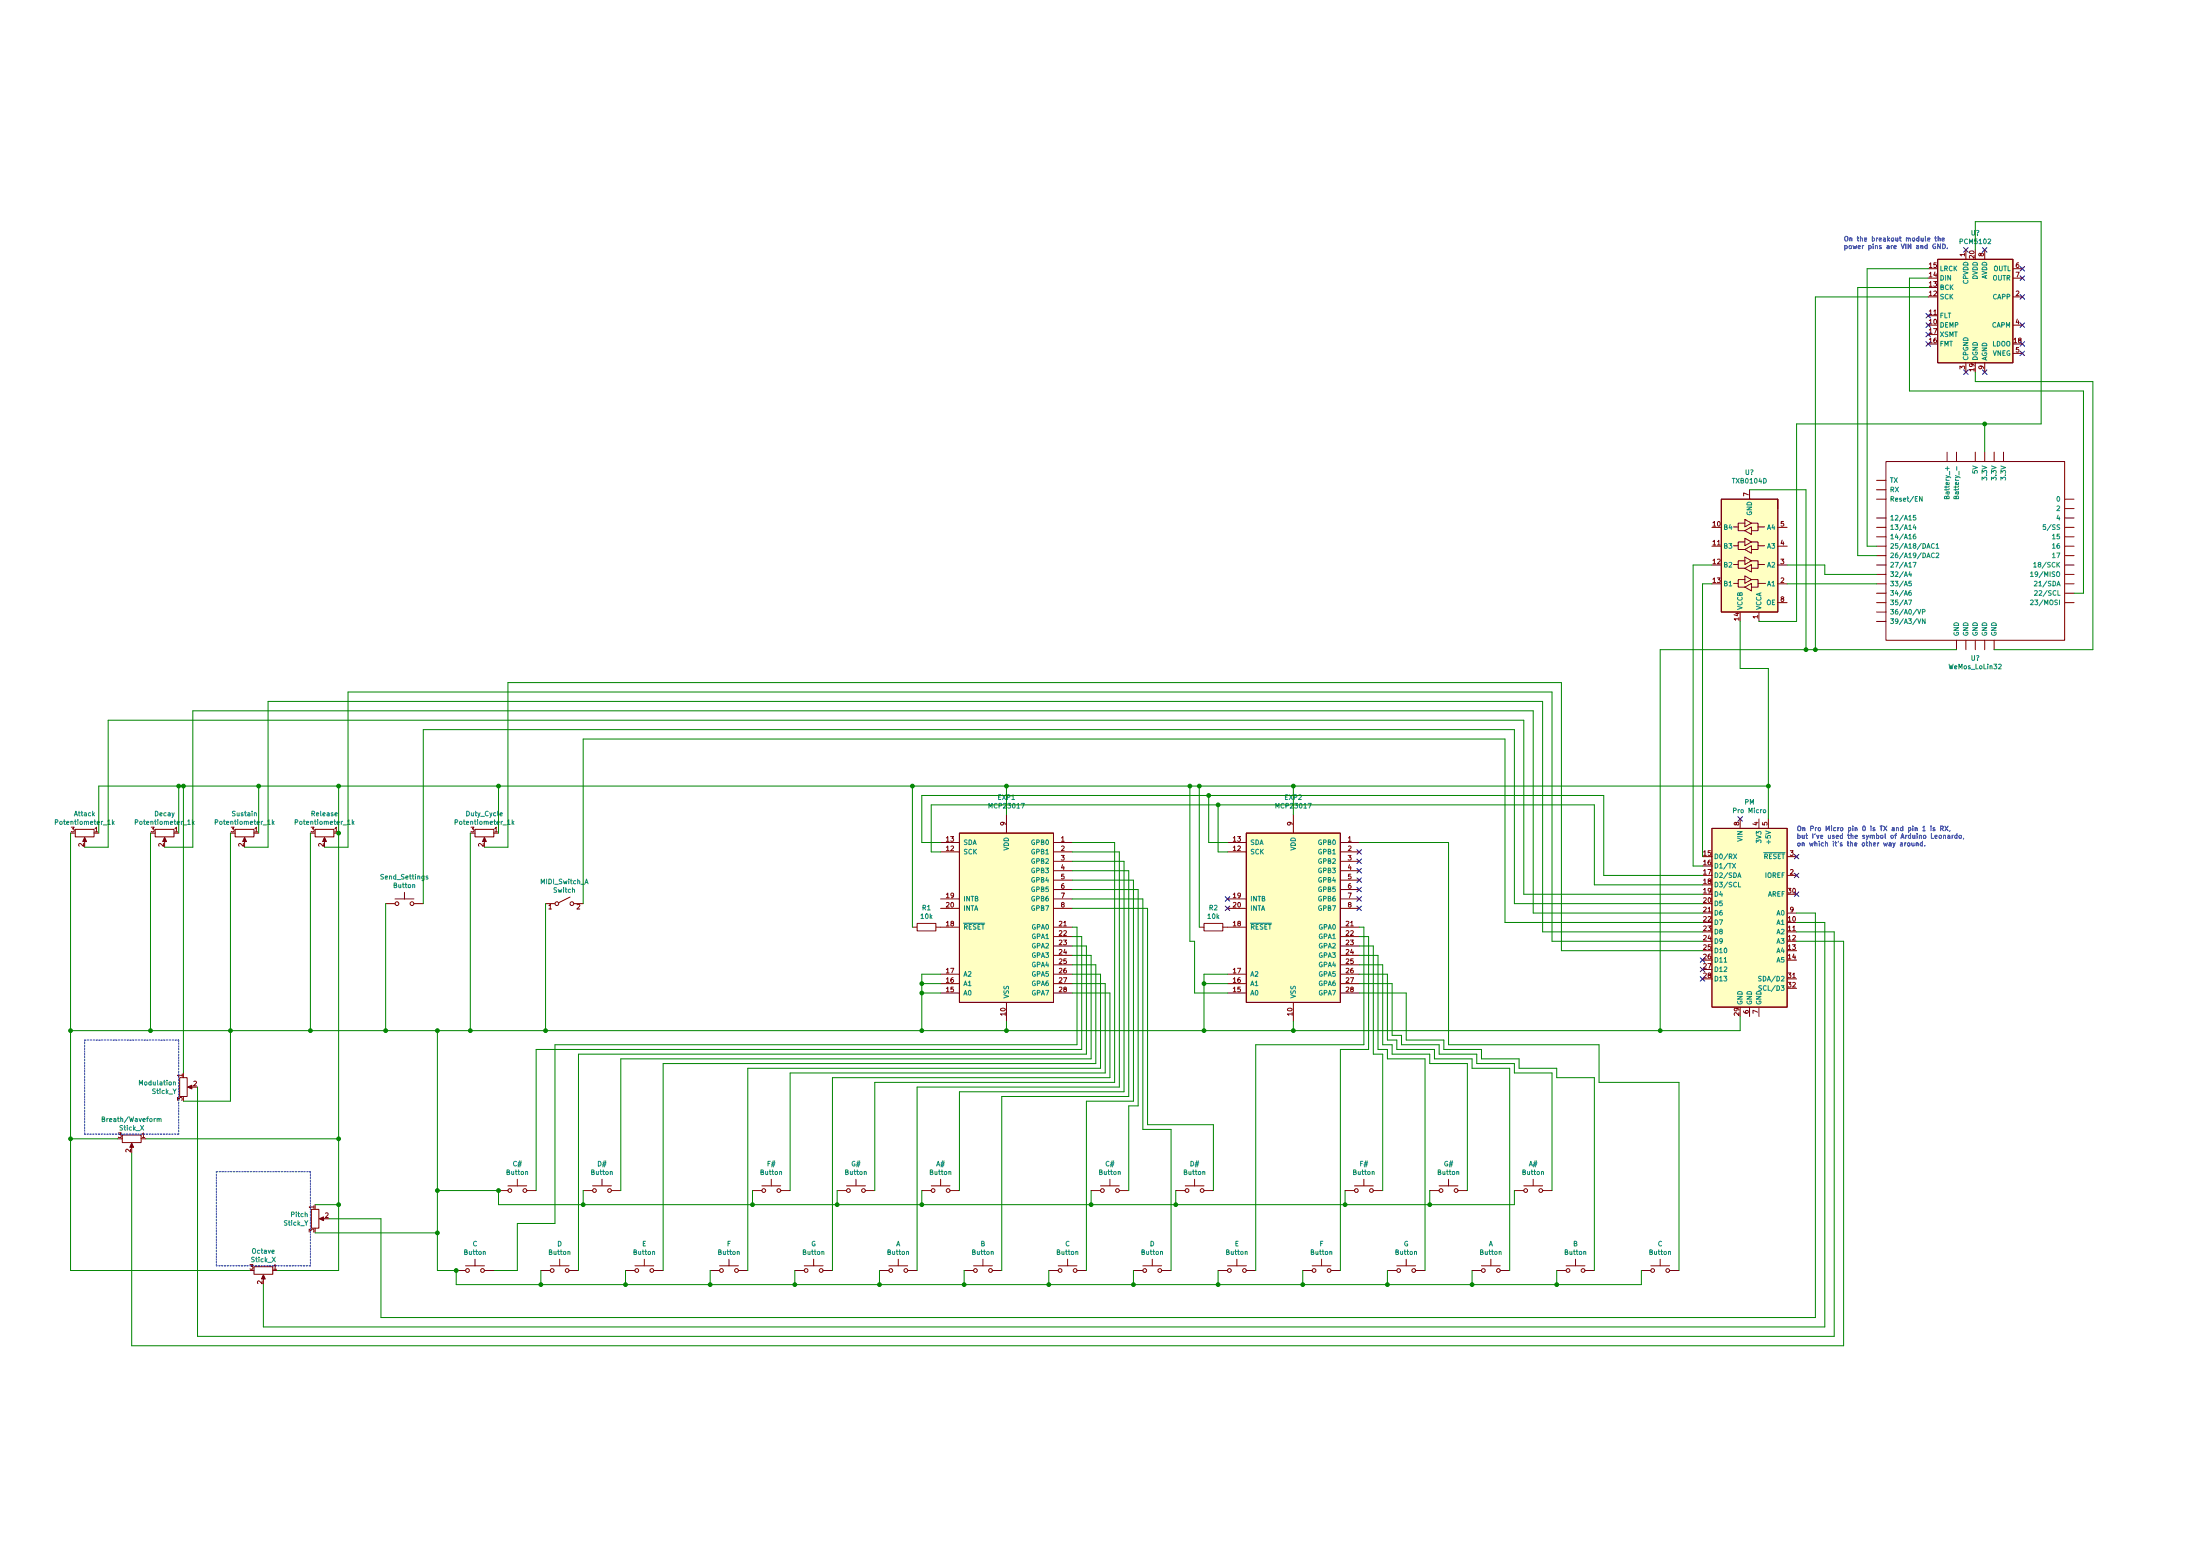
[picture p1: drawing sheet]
<svg xmlns="http://www.w3.org/2000/svg" width="594mm" height="420mm" viewBox="0 0 594 420" stroke-linecap="round" stroke-linejoin="round" font-family="sans-serif">
<g fill="none" stroke="#840000" stroke-width=".27">
<path d="M523.2 70h20.4v28h-20.4zM530.9 67.5v2.5M535.9 67.5v2.5M543.6 72.6h2.5M543.6 75.1h2.5M530.9 98v2.5M535.9 98v2.5M543.6 80.2h2.5M543.6 87.8h2.5M543.6 95.4h2.5M464.8 134.8h15.3v30.5h-15.3zM472.4 132.2v2.6"/>
<path d="M480.1 134.8v2.5zM506.7 134.8h2.6M506.7 139.9h2.6M506.7 132.2h2.6M506.7 129.7h2.6M509.3 124.6h48.2v48.3h-48.2zM525.8 122.1v2.5M528.3 122.1v2.5M533.4 122.1v2.5M535.9 122.1v2.5M538.5 122.1v2.5M541 122.1v2.5"/>
<path d="M557.5 134.8h2.6M557.5 139.9h2.6M557.5 137.3h2.6M468.1 142.3h1.3v1h1.8M468.1 147.4h1.3v1h1.8M468.1 152.4h1.3v1.1h1.8M468.1 157.5h1.3v1h1.8M471.2 141.3h-1.8v1M471.2 146.3h-1.8v1.1M471.2 151.4h-1.8v1M471.2 156.5h-1.8v1M471.2 140.3l1.7 1-1.7 1z"/>
<path d="M471.2 145.3l1.7 1-1.7 1.1zM471.2 150.4l1.7 1-1.7 1zM471.2 155.5l1.7 1-1.7 1zM471.2 143.3l1.7-1v2zM471.2 148.4l1.7-1v2zM471.2 153.5l1.7-1.1v2.1zM471.2 158.5l1.7-1v2.1zM472.9 141.3h1.8v1h1.8M472.9 146.3h1.8v1.1h1.8M472.9 151.4h1.8v1h1.8M472.9 156.5h1.8v1h2.1M474.7 142.3v1h-1.8"/>
<path d="M474.7 147.4v1h-1.8M474.7 152.4v1.1h-1.8M474.7 157.5v1h-1.8M480.1 142.4h2.5M480.1 147.5h2.5M480.1 152.6h2.5M480.1 157.6h2.5M506.7 142.4h2.6M506.7 144.9h2.6M506.7 147.5h2.6M506.7 150h2.6M506.7 152.6h2.6"/>
<path d="M506.7 155.1h2.6M506.7 157.6h2.6M557.5 142.4h2.6M557.5 144.9h2.6M557.5 147.5h2.6M557.5 150h2.6M557.5 152.6h2.6M557.5 155.1h2.6M557.5 157.6h2.6M475 165.3v2.5M480.1 162.7h2.5M506.7 160.2h2.6"/>
<path d="M506.7 162.7h2.6M506.7 165.3h2.6M506.7 167.8h2.6M528.3 172.9v2.5M530.9 172.9v2.5M533.4 172.9v2.5M535.9 172.9v2.5M538.5 172.9v2.5M557.5 160.2h2.6M557.5 162.7h2.6M271.8 219.9v5.1M349.2 219.9v5.1"/>
<path d="M20.3 223.9h5.1v2.1h-5.1zM22.9 226.5v1M41.9 223.9h5.1v2.1h-5.1zM44.4 226.5v1M63.5 223.9h5.1v2.1h-5.1zM66 226.5v1M85.1 223.9h5.1v2.1h-5.1zM87.6 226.5v1M128.3 223.9h5v2.1h-5zM130.8 226.5v1M254 227.5h5.1M254 230h5.1"/>
<path d="M259.1 225h25.4v45.7h-25.4zM284.5 227.5h5.1M284.5 230h5.1M284.5 232.6h5.1M284.5 235.1h5.1M284.5 237.7h5.1M331.5 227.5h5M331.5 230h5M336.5 225h25.4v45.7h-25.4zM361.9 227.5h5.1M361.9 230h5.1M361.9 232.6h5.1"/>
<path d="M361.9 235.1h5.1M361.9 237.7h5.1M462.3 223.7h20.3v48.2h-20.3zM469.9 221.1v2.6M475 221.1v2.6M477.5 221.1v2.6M482.6 236.4h2.5M482.6 231.3h2.5M104.1 244h2.6M106.7 242.7h5.1M109.2 241v1.7M111.8 244h2.5"/>
<path d="M147.3 244h2.6M153.9 242.2l-3 1.6M154.9 244h2.6M246.4 250.4h1.2M247.6 249.3h5.1v2.1h-5.1zM252.7 250.4h6.4M254 242.7h5.1M254 245.3h5.1M284.5 250.4h5.1M284.5 242.7h5.1M284.5 245.3h5.1M284.5 252.9h5.1"/>
<path d="M284.5 255.4h5.1M284.5 258h5.1M284.5 240.2h5.1M323.8 250.4h1.3M325.1 249.3h5.1v2.1h-5.1zM330.2 250.4h6.3M331.5 242.7h5M331.5 245.3h5M361.9 250.4h5.1M361.9 242.7h5.1M361.9 245.3h5.1M361.9 252.9h5.1"/>
<path d="M361.9 255.4h5.1M361.9 258h5.1M361.9 240.2h5.1M482.6 246.5h2.5M254 268.1h5.1M254 265.6h5.1M254 263.1h5.1M271.8 270.7v5.1M284.5 268.1h5.1M284.5 265.6h5.1M284.5 263.1h5.1M284.5 260.5h5.1"/>
<path d="M331.5 268.1h5M331.5 265.6h5M331.5 263.1h5M349.2 270.7v5.1M361.9 268.1h5.1M361.9 265.6h5.1M361.9 263.1h5.1M361.9 260.5h5.1M472.4 271.9v2.6M475 271.9v2.6M48.5 291h2v5.1h-2zM51.1 293.5h1"/>
<path d="M33 306.5h5.1v2h-5.1zM35.6 309v1M139.7 318.4v1.8M162.6 318.4v1.8M208.3 318.4v1.8M231.1 318.4v1.8M254 318.4v1.8M299.7 318.4v1.8M322.6 318.4v1.8M368.3 318.4v1.8M391.2 318.4v1.8M414 318.4v1.8"/>
<path d="M84.1 326.6h2v5h-2zM86.6 329.1h1M134.6 321.5h2.6M137.2 320.2h5M142.2 321.5h2.6M157.5 321.5h2.5M160 320.2h5.1M165.1 321.5h2.5M203.2 321.5h2.5M205.7 320.2h5.1M210.8 321.5h2.6M226.1 321.5h2.5"/>
<path d="M228.6 320.2h5.1M233.7 321.5h2.5M248.9 321.5h2.6M251.5 320.2h5M256.5 321.5h2.6M294.6 321.5h2.6M297.2 320.2h5.1M302.3 321.5h2.5M317.5 321.5h2.5M320 320.2h5.1M325.1 321.5h2.6M363.2 321.5h2.6"/>
<path d="M365.8 320.2h5M370.8 321.5h2.6M386.1 321.5h2.5M388.6 320.2h5.1M393.7 321.5h2.5M408.9 321.5h2.6M411.5 320.2h5.1M416.6 321.5h2.5M68.6 342.1h5.1v2h-5.1zM71.1 344.6v1M123.2 343.1h2.5M125.7 341.8h5.1"/>
<path d="M128.3 340v1.8M130.8 343.1h2.5M146 343.1h2.6M148.6 341.8h5.1M151.1 340v1.8M153.7 343.1h2.5M168.9 343.1h2.5M171.4 341.8h5.1M174 340v1.8M176.5 343.1h2.6M191.8 343.1h2.5M194.3 341.8h5.1"/>
<path d="M196.8 340v1.8M199.4 343.1h2.5M214.6 343.1h2.6M217.2 341.8h5M219.7 340v1.8M222.2 343.1h2.6M237.5 343.1h2.5M240 341.8h5.1M242.6 340v1.8M245.1 343.1h2.5M260.3 343.1h2.6M262.9 341.8h5.1"/>
<path d="M265.4 340v1.8M268 343.1h2.5M283.2 343.1h2.5M285.7 341.8h5.1M288.3 340v1.8M290.8 343.1h2.6M306.1 343.1h2.5M308.6 341.8h5.1M311.1 340v1.8M313.7 343.1h2.5M328.9 343.1h2.6M331.5 341.8h5"/>
<path d="M334 340v1.8M336.5 343.1h2.6M351.8 343.1h2.5M354.3 341.8h5.1M356.9 340v1.8M359.4 343.1h2.5M374.6 343.1h2.6M377.2 341.8h5.1M379.7 340v1.8M382.3 343.1h2.5M397.5 343.1h2.5M400 341.8h5.1"/>
<path d="M402.6 340v1.8M405.1 343.1h2.6M420.4 343.1h2.5M422.9 341.8h5.1M425.4 340v1.8M428 343.1h2.5M443.2 343.1h2.6M445.8 341.8h5M448.3 340v1.8M450.8 343.1h2.6"/>
<circle cx="107.2" cy="244" r=".51"/>
<circle cx="111.3" cy="244" r=".51"/>
<circle cx="150.4" cy="244" r=".51"/>
<circle cx="154.4" cy="244" r=".51"/>
<circle cx="137.7" cy="321.5" r=".51"/>
<circle cx="141.7" cy="321.5" r=".51"/>
<circle cx="160.5" cy="321.5" r=".51"/>
<circle cx="164.6" cy="321.5" r=".51"/>
<circle cx="206.2" cy="321.5" r=".51"/>
<circle cx="210.3" cy="321.5" r=".51"/>
<circle cx="229.1" cy="321.5" r=".51"/>
<circle cx="233.2" cy="321.5" r=".51"/>
<circle cx="252" cy="321.5" r=".51"/>
<circle cx="256" cy="321.5" r=".51"/>
<circle cx="297.7" cy="321.5" r=".51"/>
<circle cx="301.8" cy="321.5" r=".51"/>
<circle cx="320.5" cy="321.5" r=".51"/>
<circle cx="324.6" cy="321.5" r=".51"/>
<circle cx="366.3" cy="321.5" r=".51"/>
<circle cx="370.3" cy="321.5" r=".51"/>
<circle cx="389.1" cy="321.5" r=".51"/>
<circle cx="393.2" cy="321.5" r=".51"/>
<circle cx="412" cy="321.5" r=".51"/>
<circle cx="416.1" cy="321.5" r=".51"/>
<circle cx="126.2" cy="343.1" r=".51"/>
<circle cx="130.3" cy="343.1" r=".51"/>
<circle cx="149.1" cy="343.1" r=".51"/>
<circle cx="153.2" cy="343.1" r=".51"/>
<circle cx="172" cy="343.1" r=".51"/>
<circle cx="176" cy="343.1" r=".51"/>
<circle cx="194.8" cy="343.1" r=".51"/>
<circle cx="198.9" cy="343.1" r=".51"/>
<circle cx="217.7" cy="343.1" r=".51"/>
<circle cx="221.7" cy="343.1" r=".51"/>
<circle cx="240.5" cy="343.1" r=".51"/>
<circle cx="244.6" cy="343.1" r=".51"/>
<circle cx="263.4" cy="343.1" r=".51"/>
<circle cx="267.5" cy="343.1" r=".51"/>
<circle cx="286.3" cy="343.1" r=".51"/>
<circle cx="290.3" cy="343.1" r=".51"/>
<circle cx="309.1" cy="343.1" r=".51"/>
<circle cx="313.2" cy="343.1" r=".51"/>
<circle cx="332" cy="343.1" r=".51"/>
<circle cx="336" cy="343.1" r=".51"/>
<circle cx="354.8" cy="343.1" r=".51"/>
<circle cx="358.9" cy="343.1" r=".51"/>
<circle cx="377.7" cy="343.1" r=".51"/>
<circle cx="381.8" cy="343.1" r=".51"/>
<circle cx="400.6" cy="343.1" r=".51"/>
<circle cx="404.6" cy="343.1" r=".51"/>
<circle cx="423.4" cy="343.1" r=".51"/>
<circle cx="427.5" cy="343.1" r=".51"/>
<circle cx="446.3" cy="343.1" r=".51"/>
<circle cx="450.3" cy="343.1" r=".51"/>
</g>
<g fill="#ffffc2" stroke="#ffffc2" stroke-width=".27">
<path d="M259.1 225h25.4v45.7h-25.4z"/>
<path d="M336.5 225h25.4v45.7h-25.4z"/>
<path d="M462.3 223.7h20.3v48.2h-20.3z"/>
<path d="M464.8 134.8h15.3v30.5h-15.3z"/>
<path d="M523.2 70h20.4v28h-20.4z"/>
</g>
<g fill="#840000" stroke="#840000" stroke-width=".27">
<path d="M86.2 329.1l1.2-.5v1z"/>
<path d="M50.7 293.5l1.1-.5v1z"/>
<path d="M35.6 308.7l.5 1.1h-1z"/>
<path d="M71.1 344.2l.5 1.2h-1z"/>
<path d="M22.9 226.1l.5 1.1h-1z"/>
<path d="M44.4 226.1l.6 1.1h-1.1z"/>
<path d="M66 226.1l.5 1.1h-1z"/>
<path d="M87.6 226.1l.5 1.1h-1z"/>
<path d="M130.8 226.1l.5 1.1h-1z"/>
</g>
<g fill="none" stroke="#008484" stroke-width=".27">
<path d="M517.3 139.2h-.6l-.1 .6 .5-.2 .3 .6-.3 .2-.5-.1M519 134.1v1.2l-.7-1.2v1.2M525.7 134.2l.2-.3 .4 .3v.5h-1.2l.1-.6h.4l.1 .6M528.2 134.2l.2-.3 .5 .3v.5h-1.3l.1-.6h.5v.6M515.7 154.3l-.3 .9h.8M516 159.5l-.5 .3-.1 .7 .3 .2 .4-.1 .1-.4-.3-.2-.5 .2M516 154.8v.9M516.1 156.9h-.6l-.1 .6h.7v.6h-.7M516.6 151.9h.8l-.5 1.2M516.9 141.6l-.3 .9h.8M517.2 144.2l-.4 .2-.2 .4 .2 .7h.4v-.7l-.3-.1-.3 .3M517.2 142.1v.9"/>
<path d="M522.3 146.9a.56 .56 0 0 0-.8 .5 .56 .56 0 0 0 .8 .5M522.3 149.4a.56 .56 0 0 0-.8 .6 .56 .56 0 0 0 .8 .5M522.8 147.1l.4-.3v1.2M522.8 149.4l.5-.1 .2 .4-.7 .9h.7M522.8 148h.7M548.3 154.8l.4-.4v1.3M548.3 155.7h.7M549.2 152.2l.3-.3v1.2M549.2 153.1h.7M549.4 157.1l.4-.2 .3 .4-.8 .9h.8M549.4 159.6l.5-.1 .2 .3-.7 .9h.7M552.4 141.7h-.6l-.1 .6h.6l.1 .5h-.7"/>
<path d="M515.4 162h.8l-.5 1.3M517.9 164.6l.4 1.2 .4-1.2M517.9 167.1l.4 1.3 .4-1.3M519.1 165.2h.6l.1-.5-.7-.1v1.2M519.8 167.1v1.3l-.7-1.3v1.3M539.7 179.5l.5-.2 .2 .4-.8 .9h.8M548.3 162.1l.5-.1 .2 .4-.7 .9h.7M135 219.9l.6-.1v-.3l-.6 .2 .1 .6h.5M476.2 218.8h.6l-.1 .6-.5-.1zM14.9 222l.7-.1v-.4l-.7-.1v1.2M30.4 221.4v1.2M30.5 222.1l.3 .5"/>
<path d="M30.8 221.8l-.4 .5M36.5 222l.7-.1v-.4l-.7-.1v1.2M51.9 221.4v1.2M52.1 222.1l.3 .5M52.4 221.8l-.5 .5M58.1 222l.7-.1v-.4l-.7-.1v1.2M73.5 221.4v1.2M73.7 222.1l.3 .5M74 221.8l-.5 .5M79.7 222l.7-.1v-.4l-.7-.1v1.2M95.1 221.4v1.2M95.2 222.1l.4 .5"/>
<path d="M95.6 221.8l-.5 .5M115.5 236.6l-.5 .1 .5 .3v.3h-.5M122.9 222l.6-.1v-.4l-.6-.1v1.2M138.3 221.4v1.2M138.4 222.1l.4 .5M138.8 221.8l-.5 .5M158 238.6l.4-1.2 .4 1.2M467.8 233.1l.9 1.3M468.1 230.6l.9 1.3M468.7 233.1l-.9 1.3M469 230.6l-.9 1.3M469.3 236.9l.4-1.2 .4 1.2"/>
<path d="M469.4 236.6h.6M469.4 238.2v1.3h.7M475.6 263.7h-.6l-.1 .4a.5 .5 0 0 1 .5 .2 .5 .5 0 0 1 .1 .5h-.6M475.7 266.2l-.7 .1a.54 .54 0 0 0 .6 .6l-.1 .5h-.6M46.8 292.3l.5-.1 .1 .8M27.6 302.2l.5-.1 .1-.4-.6-.1v1.3h.5l.2-.5-.3-.2M42.4 302.1h.5l.1 .8M43 302.2l.4-.1 .1 .8"/>
</g>
<path d="M22.9 280.8h25.4M48.3 280.8v25.4M22.9 306.2v-25.4M48.3 306.2h-25.4M58.4 316.4h25.4M83.8 316.4v25.4M58.4 341.8v-25.4M83.8 341.8h-25.4" fill="none" stroke="#0000c2" stroke-width=".27" stroke-dasharray=".4 .4"/>
<g fill="none" stroke="#008400" stroke-width=".27">
<path d="M520.7 75.1h-5.1v30.5h47v54.6h-2.5M520.7 72.6h-16.5v74.9h2.5M520.7 77.6h-19.1v72.4h5.1M533.4 67.5v-7.6h17.8v54.6h-66.1v53.3h-10.1M520.7 80.2h-30.5v95.2M533.4 100.5v2.5h31.7v72.4h-26.6M535.9 114.5v7.6M472.4 132.2h15.3v43.2M462.3 152.6h-5.1v81.2h2.5M462.3 157.6h-2.6v73.7M482.6 152.6h10.2v2.5h13.9M482.6 157.6h24.1"/>
<path d="M469.9 167.8v12.7h7.6v40.6M528.3 175.4h-80v102.9M48.3 212.3v12.7M49.5 212.3v77.4M69.8 212.3v12.7M91.4 212.3v130.8h-16.5M134.6 212.3v12.7M246.4 212.3v38.1M271.8 212.3v7.6M321.3 212.3v41.9h1.3v13.9h8.9M323.8 212.3v38.1M326.4 214.8v12.7h5.1"/>
<path d="M328.9 217.3v12.7h2.6M349.2 212.3v7.6M477.5 212.3h-450.8v12.7M19 225v118.1h48.3M22.9 228.8h6.3v-34.3h382.3v47h48.2M40.6 225v53.3M44.4 228.8h7.7v-36.9h361.9v54.6h45.7M62.2 225v72.3h-12.7M66 228.8h6.4v-39.4h344.2v62.2h43.1M83.8 225v53.3M87.6 228.8h6.4v-41.9h325.1v67.3h40.6M127 225v53.3"/>
<path d="M130.8 228.8h6.4v-44.5h284.4v72.4h38.1M254 227.5h-5.1v-12.7h184.2v21.6h26.6M254 230h-2.5v-12.7h179v21.6h29.2M289.6 227.5h11.4v64.8h-64.8v29.2M289.6 237.7h16.5v59.6h-12.7v45.8M289.6 230h12.7v63.5h-54.7v49.6M289.6 232.6h13.9v62.2h-44.4v26.7M289.6 235.1h15.2v61h-34.3v47M367 227.5h24.2v54.6h40.6v10.2h21.6v50.8M104.1 244v34.3M114.3 244v-47h294.6v47h50.8M147.3 244v34.3"/>
<path d="M157.5 244v-44.4h248.9v49.5h53.3M289.6 250.4h1.2v31.7h-140.9v48.3h-10.2v12.7h-6.4M289.6 252.9h2.5v30.5h-147.3v38.1M289.6 258h5v27.9h-127v35.6M289.6 255.4h3.8v29.2h-137.2v58.5M289.6 242.7h19v62.3h7.6v38.1M289.6 245.3h20.3v58.4h17.8v17.8M289.6 240.2h17.7v58.4h-2.5v22.9M367 258h5.1v25.4h2.5v2.5h10.2v57.2M367 255.4h3.8v29.2h2.6v36.9M367 252.9h2.6v30.5h-7.7v59.7M367 250.4h1.3v31.7h-29.2v61"/>
<path d="M485.1 249.1h7.7v109.2h-421.7v-11.4M485.1 246.5h5.1v109.3h-387.3v-26.7h-14M485.1 254.2h12.7v109.2h-462.2v-52.1M485.1 251.6h10.2v109.2h-442v-67.3M118.1 278.3v64.8h5.1v3.8h320v-3.8M248.9 268.1h5.1M248.9 265.6h5.1M254 263.1h-5.1v15.2M271.8 275.8v2.5M289.6 265.6h8.8v24.1h-85v31.8M289.6 263.1h7.6v25.4h-95.3v54.6M289.6 260.5h6.3v26.7h-116.8v55.9"/>
<path d="M289.6 268.1h10.1v22.9h-74.9v52.1M325.1 265.6h6.4M331.5 263.1h-6.4v15.2M349.2 275.8v2.5M367 260.5h6.4v21.6h2.5v2.5h10.2v2.6h10.1v34.3M367 265.6h8.9v14h2.6v2.5h10.1v2.5h10.2v2.6h10.1v2.5h10.2v31.8M367 263.1h7.6v17.7h2.6v2.6h10.1v2.5h10.2v2.6h10.2v54.6M367 268.1h12.7v12.7h10.2v2.6h10.1v2.5h10.2v2.6h10.2v2.5h10.1v52.1M469.9 274.5v3.8h-450.9M19 307.5h12.7M39.4 307.5h52M85.1 332.9h33"/>
<path d="M85.1 325.3h6.3M118.1 321.5h16.5v3.8h274.3v-3.8M157.5 321.5v3.8M203.2 321.5v3.8M226.1 321.5v3.8M248.9 321.5v3.8M294.6 321.5v3.8M317.5 321.5v3.8M363.2 321.5v3.8M386.1 321.5v3.8M146 343.1v3.8M168.9 343.1v3.8"/>
<path d="M191.8 343.1v3.8M214.6 343.1v3.8M237.5 343.1v3.8M260.3 343.1v3.8M283.2 343.1v3.8M306.1 343.1v3.8M328.9 343.1v3.8M351.8 343.1v3.8M374.6 343.1v3.8M397.5 343.1v3.8M420.4 343.1v3.8"/>
</g>
<g fill="none" stroke="#0000c2" stroke-width=".27">
<path d="M520.5 64.7l.6-.1v-.3l-.6 .1 .1 .6h.5M522.5 64.3h.4M522.6 63.8v1.1l.3 .2M522.6 66a.57 .57 0 0 0-.7 .5 .57 .57 0 0 0 .8 .5v-.4h-.2M523.4 64.4l.4-.1 .1 .8M523.4 63.8v1.3M524 65.9v1.2l-.8-1.2v1.2M524.5 64.7l.6-.1-.1-.3-.5 .1v.6h.5M524.6 65.9a.64 .64 0 0 1 .7 .6 .64 .64 0 0 1-.7 .6zM525.9 67v.1M513.2 227.7h.5v.7M513.7 227.9l-.5 .2v.3h.5"/>
<path d="M514.3 227.6v.8M514.7 227.6l-.4 .2M515.2 227.7h.5l-.1 .7-.5-.1zM516.3 227.6l.1 .8 .4-.1M516.8 227.6v.8M517.4 227.7h.5l.1 .7M517.4 227.6v.8M519.1 227.7l-.3-.1-.3 .2 .1 .6h.5M519.1 227.2v1.2M519.2 223.4l.4-.3v1.2M519.2 224.3h.7M519.7 228.3v.1"/>
<path d="M521.4 223.1v.1M521.4 223.5v.8M521.5 225.1v1.3h.6M522.5 223.5l-.5 .2 .5 .3v.3h-.5M522.5 225.9l.6-.1v-.2l-.6 .1 .1 .6h.5M523.7 225.6l.3-.1 .3 .3-.1 .5-.4 .1-.2-.2zM524 223.7h.6l.1-.5-.7-.1v1.2M524.3 223.7l.5 .6M524.8 225.7l.5-.1v.8M524.8 225.5v.9M525.2 223.1l.8 1.2M526 225.6h.4l.1 .8-.5-.1v-.4l.5-.1"/>
<path d="M526 223.1l-.8 1.2M526.6 224.3l-.2 .2M527.1 225.5v.9M527.5 225.5l-.4 .3M528.4 225.1v1.2h-.4l-.1-.6 .5-.1M529.1 225.6l.3-.1 .3 .3-.2 .5-.3 .1-.2-.2zM530.3 226.3l-.2 .3"/>
</g>
<g fill="#008400" stroke="#008400" stroke-width=".27">
<circle cx="448.3" cy="278.3" r=".51"/>
<circle cx="104.1" cy="278.3" r=".51"/>
<circle cx="157.5" cy="325.3" r=".51"/>
<circle cx="326.4" cy="214.8" r=".51"/>
<circle cx="490.2" cy="175.4" r=".51"/>
<circle cx="91.4" cy="212.3" r=".51"/>
<circle cx="147.3" cy="278.3" r=".51"/>
<circle cx="134.6" cy="321.5" r=".51"/>
<circle cx="49.5" cy="212.3" r=".51"/>
<circle cx="134.6" cy="212.3" r=".51"/>
<circle cx="386.1" cy="325.3" r=".51"/>
<circle cx="487.7" cy="175.4" r=".51"/>
<circle cx="91.4" cy="225" r=".51"/>
<circle cx="321.3" cy="212.3" r=".51"/>
<circle cx="91.4" cy="307.5" r=".51"/>
<circle cx="246.4" cy="212.3" r=".51"/>
<circle cx="328.9" cy="217.3" r=".51"/>
<circle cx="397.5" cy="346.9" r=".51"/>
<circle cx="91.4" cy="325.3" r=".51"/>
<circle cx="323.8" cy="212.3" r=".51"/>
<circle cx="48.3" cy="212.3" r=".51"/>
<circle cx="317.5" cy="325.3" r=".51"/>
<circle cx="83.8" cy="278.3" r=".51"/>
<circle cx="118.1" cy="278.3" r=".51"/>
<circle cx="294.6" cy="325.3" r=".51"/>
<circle cx="62.2" cy="278.3" r=".51"/>
<circle cx="535.9" cy="114.5" r=".51"/>
<circle cx="349.2" cy="212.3" r=".51"/>
<circle cx="40.6" cy="278.3" r=".51"/>
<circle cx="248.9" cy="325.3" r=".51"/>
<circle cx="420.4" cy="346.9" r=".51"/>
<circle cx="19" cy="278.3" r=".51"/>
<circle cx="363.2" cy="325.3" r=".51"/>
<circle cx="349.2" cy="278.3" r=".51"/>
<circle cx="226.1" cy="325.3" r=".51"/>
<circle cx="19" cy="307.5" r=".51"/>
<circle cx="69.9" cy="212.3" r=".51"/>
<circle cx="203.2" cy="325.3" r=".51"/>
<circle cx="118.1" cy="332.9" r=".51"/>
<circle cx="374.6" cy="346.9" r=".51"/>
<circle cx="248.9" cy="278.3" r=".51"/>
<circle cx="118.1" cy="321.5" r=".51"/>
<circle cx="123.2" cy="343.1" r=".51"/>
<circle cx="146.1" cy="346.9" r=".51"/>
<circle cx="325.1" cy="265.6" r=".51"/>
<circle cx="168.9" cy="346.9" r=".51"/>
<circle cx="191.8" cy="346.9" r=".51"/>
<circle cx="325.1" cy="278.3" r=".51"/>
<circle cx="214.6" cy="346.9" r=".51"/>
<circle cx="237.5" cy="346.9" r=".51"/>
<circle cx="248.9" cy="268.1" r=".51"/>
<circle cx="127" cy="278.3" r=".51"/>
<circle cx="351.8" cy="346.9" r=".51"/>
<circle cx="271.8" cy="212.3" r=".51"/>
<circle cx="271.8" cy="278.3" r=".51"/>
<circle cx="477.5" cy="212.3" r=".51"/>
<circle cx="248.9" cy="265.6" r=".51"/>
<circle cx="260.3" cy="346.9" r=".51"/>
<circle cx="283.2" cy="346.9" r=".51"/>
<circle cx="306.1" cy="346.9" r=".51"/>
<circle cx="328.9" cy="346.9" r=".51"/>
</g>
<g fill="none" stroke="#000084" stroke-width=".27">
<path d="M530.3 66.9l1.2 1.2M531.5 66.9l-1.2 1.2M535.3 66.9l1.2 1.2M536.5 66.9l-1.2 1.2M545.5 71.9l1.2 1.3M545.5 79.6l1.2 1.2M545.5 74.5l1.2 1.2M546.7 71.9l-1.2 1.3M546.7 79.6l-1.2 1.2M546.7 74.5l-1.2 1.2M520.1 84.6l1.2 1.3M520.1 87.2l1.2 1.2"/>
<path d="M520.1 89.7l1.2 1.2M520.1 92.3l1.2 1.2M521.3 84.6l-1.2 1.3M521.3 87.2l-1.2 1.2M521.3 89.7l-1.2 1.2M521.3 92.3l-1.2 1.2M530.3 99.9l1.2 1.2M531.5 99.9l-1.2 1.2M535.3 99.9l1.2 1.2M536.5 99.9l-1.2 1.2M545.5 94.8l1.2 1.2M545.5 92.3l1.2 1.2"/>
<path d="M545.5 87.2l1.2 1.2M546.7 94.8l-1.2 1.2M546.7 92.3l-1.2 1.2M546.7 87.2l-1.2 1.2M366.4 229.4l1.2 1.2M366.4 232l1.2 1.2M366.4 234.5l1.2 1.2M366.4 237l1.2 1.3M366.4 239.6l1.2 1.2M367.6 229.4l-1.2 1.2M367.6 232l-1.2 1.2M367.6 234.5l-1.2 1.2"/>
<path d="M367.6 237l-1.2 1.3M367.6 239.6l-1.2 1.2M469.3 220.5l1.2 1.3M470.5 220.5l-1.2 1.3M484.5 230.7l1.2 1.2M484.5 235.8l1.2 1.2M485.7 230.7l-1.2 1.2M485.7 235.8l-1.2 1.2M330.9 242.1l1.2 1.2M330.9 244.7l1.2 1.2M332.1 242.1l-1.2 1.2M332.1 244.7l-1.2 1.2"/>
<path d="M366.4 242.1l1.2 1.2M366.4 244.7l1.2 1.2M367.6 242.1l-1.2 1.2M367.6 244.7l-1.2 1.2M459.1 258.6l1.2 1.3M460.3 258.6l-1.2 1.3M484.5 240.9l1.2 1.2M485.7 240.9l-1.2 1.2M459.1 261.2l1.2 1.2M459.1 263.7l1.2 1.2M460.3 261.2l-1.2 1.2M460.3 263.7l-1.2 1.2"/>
</g>
<g font-size="1.8" fill="#0000c2">
<text x="497.8" y="65.2">On the breakout module the</text>
<text x="497.8" y="67.2">power pins are VIN and GND.</text>
<text x="485.1" y="224.4">On Pro Micro pin 0 is TX and pin 1 is RX,</text>
<text x="485.1" y="226.5">but I've used the symbol of Arduino Leonardo,</text>
<text x="485.1" y="228.5">on which it's the other way around.</text>
</g>
<g font-size="1.8" fill="#008484">
<text x="529.5" y="65.9">PCM5102</text>
<text x="532.2" y="63.6">U?</text>
<text x="523.7" y="75.7">DIN</text>
<text x="523.7" y="73.2">LRCK</text>
<text x="531.5" y="76.7" transform="rotate(-90 531.5 76.7)">CPVDD</text>
<text x="534" y="75.5" transform="rotate(-90 534 75.5)">DVDD</text>
<text x="536.6" y="75.5" transform="rotate(-90 536.6 75.5)">AVDD</text>
<text x="538" y="75.7">OUTR</text>
<text x="538.2" y="73.2">OUTL</text>
<text x="523.7" y="80.8">SCK</text>
<text x="523.7" y="78.3">BCK</text>
<text x="538.1" y="80.8">CAPP</text>
<text x="523.7" y="88.4">DEMP</text>
<text x="523.7" y="85.9">FLT</text>
<text x="537.8" y="88.4">CAPM</text>
<text x="523.7" y="93.5">FMT</text>
<text x="523.7" y="91">XSMT</text>
<text x="537.9" y="93.5">LDOO</text>
<text x="531.5" y="97.5" transform="rotate(-90 531.5 97.5)">CPGND</text>
<text x="534" y="97.5" transform="rotate(-90 534 97.5)">DGND</text>
<text x="536.6" y="97.5" transform="rotate(-90 536.6 97.5)">AGND</text>
<text x="538" y="96.1">VNEG</text>
<text x="468.1" y="130.5">TXB0104D</text>
<text x="471.2" y="128.2">U?</text>
<text x="510.3" y="130.3">TX</text>
<text x="534" y="127.8" transform="rotate(-90 534 127.8)">5V</text>
<text x="536.6" y="129.3" transform="rotate(-90 536.6 129.3)">3.3V</text>
<text x="539.1" y="129.3" transform="rotate(-90 539.1 129.3)">3.3V</text>
<text x="541.7" y="129.3" transform="rotate(-90 541.7 129.3)">3.3V</text>
<text x="510.3" y="135.4">Reset/EN</text>
<text x="510.3" y="132.9">RX</text>
<text x="526.4" y="133.7" transform="rotate(-90 526.4 133.7)">Battery_+</text>
<text x="529" y="133.3" transform="rotate(-90 529 133.3)">Battery_-</text>
<text x="555.5" y="135.4">0</text>
<text x="555.5" y="138">2</text>
<text x="465.3" y="143">B4</text>
<text x="473.1" y="139.2" transform="rotate(-90 473.1 139.2)">GND</text>
<text x="477.3" y="143">A4</text>
<text x="510.3" y="140.5">12/A15</text>
<text x="510.3" y="143">13/A14</text>
<text x="552.7" y="143">5/SS</text>
<text x="555.5" y="140.5">4</text>
<text x="465.3" y="148.1">B3</text>
<text x="477.3" y="148.1">A3</text>
<text x="510.3" y="145.6">14/A16</text>
<text x="510.3" y="148.1">25/A18/DAC1</text>
<text x="554.6" y="145.6">15</text>
<text x="554.6" y="148.1">16</text>
<text x="465.3" y="153.2">B2</text>
<text x="477.3" y="153.2">A2</text>
<text x="510.3" y="150.7">26/A19/DAC2</text>
<text x="510.3" y="153.2">27/A17</text>
<text x="510.3" y="155.7">32/A4</text>
<text x="549.5" y="155.7">19/MISO</text>
<text x="550.3" y="153.2">18/SCK</text>
<text x="554.6" y="150.7">17</text>
<text x="465.3" y="158.3">B1</text>
<text x="477.3" y="158.3">A1</text>
<text x="510.3" y="158.3">33/A5</text>
<text x="510.3" y="160.8">34/A6</text>
<text x="550.3" y="158.3">21/SDA</text>
<text x="550.5" y="160.8">22/SCL</text>
<text x="470.5" y="164.8" transform="rotate(-90 470.5 164.8)">VCCB</text>
<text x="475.6" y="164.8" transform="rotate(-90 475.6 164.8)">VCCA</text>
<text x="477" y="163.4">OE</text>
<text x="510.3" y="163.4">35/A7</text>
<text x="510.3" y="165.9">36/A0/VP</text>
<text x="549.5" y="163.4">23/MOSI</text>
<text x="510.3" y="168.4">39/A3/VN</text>
<text x="529" y="171.9" transform="rotate(-90 529 171.9)">GND</text>
<text x="531.5" y="171.9" transform="rotate(-90 531.5 171.9)">GND</text>
<text x="534" y="171.9" transform="rotate(-90 534 171.9)">GND</text>
<text x="536.6" y="171.9" transform="rotate(-90 536.6 171.9)">GND</text>
<text x="539.1" y="171.9" transform="rotate(-90 539.1 171.9)">GND</text>
<text x="532.2" y="178.4">U?</text>
<text x="526.4" y="180.7">WeMos_LoLin32</text>
<text x="269.5" y="216">EXP1</text>
<text x="347" y="216">EXP2</text>
<text x="20.2" y="220.4">Attack</text>
<text x="41.9" y="220.4">Decay</text>
<text x="62.8" y="220.4">Sustain</text>
<text x="84.3" y="220.4">Release</text>
<text x="126" y="220.4">Duty_Cycle</text>
<text x="267.4" y="218.3">MCP23017</text>
<text x="344.8" y="218.3">MCP23017</text>
<text x="468.4" y="219.5">Pro Micro</text>
<text x="471.1" y="217.2">PM</text>
<text x="15.4" y="222.7">Potentiometer_1k</text>
<text x="37" y="222.7">Potentiometer_1k</text>
<text x="58.6" y="222.7">Potentiometer_1k</text>
<text x="80.2" y="222.7">Potentiometer_1k</text>
<text x="123.4" y="222.7">Potentiometer_1k</text>
<text x="470.5" y="227.1" transform="rotate(-90 470.5 227.1)">VIN</text>
<text x="475.6" y="227.3" transform="rotate(-90 475.6 227.3)">3V3</text>
<text x="478.2" y="227.4" transform="rotate(-90 478.2 227.4)">+5V</text>
<text x="260.1" y="230.7">SCK</text>
<text x="260.1" y="228.1">SDA</text>
<text x="272.4" y="229.7" transform="rotate(-90 272.4 229.7)">VDD</text>
<text x="278.6" y="228.1">GPB0</text>
<text x="278.6" y="230.7">GPB1</text>
<text x="278.6" y="233.2">GPB2</text>
<text x="337.6" y="230.7">SCK</text>
<text x="337.6" y="228.1">SDA</text>
<text x="349.9" y="229.7" transform="rotate(-90 349.9 229.7)">VDD</text>
<text x="356.1" y="228.1">GPB0</text>
<text x="356.1" y="230.7">GPB1</text>
<text x="356.1" y="233.2">GPB2</text>
<text x="462.8" y="231.9">D0/RX</text>
<text x="476.2" y="231.9">RESET</text>
<text x="103.1" y="237.5">Send_Settings</text>
<text x="106.4" y="239.8">Button</text>
<text x="146.1" y="238.7">MIDI_Switch_A</text>
<text x="278.6" y="235.8">GPB3</text>
<text x="278.6" y="238.3">GPB4</text>
<text x="356.1" y="235.8">GPB3</text>
<text x="356.1" y="238.3">GPB4</text>
<text x="462.8" y="234.5">D1/TX</text>
<text x="462.8" y="237">D2/SDA</text>
<text x="462.8" y="239.6">D3/SCL</text>
<text x="476.7" y="237">IOREF</text>
<text x="149.6" y="241">Switch</text>
<text x="249.1" y="245.8">R1</text>
<text x="260.1" y="243.4">INTB</text>
<text x="260.1" y="245.9">INTA</text>
<text x="278.6" y="240.8">GPB5</text>
<text x="278.6" y="243.4">GPB6</text>
<text x="278.6" y="245.9">GPB7</text>
<text x="326.5" y="245.8">R2</text>
<text x="337.6" y="243.4">INTB</text>
<text x="337.6" y="245.9">INTA</text>
<text x="356.1" y="240.8">GPB5</text>
<text x="356.1" y="243.4">GPB6</text>
<text x="356.1" y="245.9">GPB7</text>
<text x="462.8" y="242.1">D4</text>
<text x="462.8" y="244.6">D5</text>
<text x="477.3" y="242.1">AREF</text>
<text x="248.7" y="248.1">10k</text>
<text x="260.1" y="251">RESET</text>
<text x="278.6" y="251">GPA0</text>
<text x="326.2" y="248.1">10k</text>
<text x="337.6" y="251">RESET</text>
<text x="356.1" y="251">GPA0</text>
<text x="462.8" y="247.2">D6</text>
<text x="462.8" y="249.7">D7</text>
<text x="479.8" y="249.7">A1</text>
<text x="479.8" y="247.2">A0</text>
<text x="278.6" y="253.5">GPA1</text>
<text x="278.6" y="256.1">GPA2</text>
<text x="356.1" y="253.5">GPA1</text>
<text x="356.1" y="256.1">GPA2</text>
<text x="462.8" y="252.3">D8</text>
<text x="462.8" y="254.8">D9</text>
<text x="462.8" y="257.3">D10</text>
<text x="479.8" y="252.3">A2</text>
<text x="479.8" y="254.8">A3</text>
<text x="479.8" y="257.3">A4</text>
<text x="260.1" y="263.7">A2</text>
<text x="278.6" y="258.6">GPA3</text>
<text x="278.6" y="261.2">GPA4</text>
<text x="278.6" y="263.7">GPA5</text>
<text x="337.6" y="263.7">A2</text>
<text x="356.1" y="258.6">GPA3</text>
<text x="356.1" y="261.2">GPA4</text>
<text x="356.1" y="263.7">GPA5</text>
<text x="462.8" y="259.9">D11</text>
<text x="462.8" y="262.4">D12</text>
<text x="479.8" y="259.9">A5</text>
<text x="260.1" y="268.8">A0</text>
<text x="260.1" y="266.2">A1</text>
<text x="272.4" y="269.7" transform="rotate(-90 272.4 269.7)">VSS</text>
<text x="278.6" y="266.2">GPA6</text>
<text x="278.6" y="268.8">GPA7</text>
<text x="337.6" y="268.8">A0</text>
<text x="337.6" y="266.2">A1</text>
<text x="349.9" y="269.7" transform="rotate(-90 349.9 269.7)">VSS</text>
<text x="356.1" y="266.2">GPA6</text>
<text x="356.1" y="268.8">GPA7</text>
<text x="462.8" y="265">D13</text>
<text x="475.6" y="265">SDA/D2</text>
<text x="475.8" y="267.5">SCL/D3</text>
<text x="470.5" y="271.4" transform="rotate(-90 470.5 271.4)">GND</text>
<text x="473.1" y="271.4" transform="rotate(-90 473.1 271.4)">GND</text>
<text x="475.6" y="271.4" transform="rotate(-90 475.6 271.4)">GND</text>
<text x="37.8" y="293.1">Modulation</text>
<text x="41.1" y="295.4">Stick_Y</text>
<text x="28.2" y="302.9">Breath/Waveform</text>
<text x="32.4" y="305.2">Stick_X</text>
<text x="136.9" y="317.2">Button</text>
<text x="138.6" y="314.9">C#</text>
<text x="159.7" y="317.2">Button</text>
<text x="161.4" y="314.9">D#</text>
<text x="205.4" y="317.2">Button</text>
<text x="207.3" y="314.9">F#</text>
<text x="228.3" y="317.2">Button</text>
<text x="230" y="314.9">G#</text>
<text x="251.2" y="317.2">Button</text>
<text x="252.9" y="314.9">A#</text>
<text x="296.9" y="317.2">Button</text>
<text x="298.6" y="314.9">C#</text>
<text x="319.7" y="317.2">Button</text>
<text x="321.5" y="314.9">D#</text>
<text x="365.5" y="317.2">Button</text>
<text x="367.3" y="314.9">F#</text>
<text x="388.3" y="317.2">Button</text>
<text x="390" y="314.9">G#</text>
<text x="411.2" y="317.2">Button</text>
<text x="412.9" y="314.9">A#</text>
<text x="78.7" y="328.6">Pitch</text>
<text x="76.7" y="330.9">Stick_Y</text>
<text x="67.9" y="340.8">Stick_X</text>
<text x="68.2" y="338.5">Octave</text>
<text x="125.4" y="338.8">Button</text>
<text x="127.6" y="336.5">C</text>
<text x="148.3" y="338.8">Button</text>
<text x="150.5" y="336.5">D</text>
<text x="171.1" y="338.8">Button</text>
<text x="173.4" y="336.5">E</text>
<text x="194" y="338.8">Button</text>
<text x="196.3" y="336.5">F</text>
<text x="216.9" y="338.8">Button</text>
<text x="219" y="336.5">G</text>
<text x="239.7" y="338.8">Button</text>
<text x="241.9" y="336.5">A</text>
<text x="262.6" y="338.8">Button</text>
<text x="264.8" y="336.5">B</text>
<text x="285.4" y="338.8">Button</text>
<text x="287.7" y="336.5">C</text>
<text x="308.3" y="338.8">Button</text>
<text x="310.5" y="336.5">D</text>
<text x="331.2" y="338.8">Button</text>
<text x="333.4" y="336.5">E</text>
<text x="354" y="338.8">Button</text>
<text x="356.3" y="336.5">F</text>
<text x="376.9" y="338.8">Button</text>
<text x="379" y="336.5">G</text>
<text x="399.7" y="338.8">Button</text>
<text x="402" y="336.5">A</text>
<text x="422.6" y="338.8">Button</text>
<text x="424.8" y="336.5">B</text>
<text x="445.5" y="338.8">Button</text>
<text x="447.7" y="336.5">C</text>
</g>
<g font-size="1.8" fill="#840000">
<text x="530.6" y="69.2" transform="rotate(-90 530.6 69.2)">1</text>
<text x="533.1" y="69.7" transform="rotate(-90 533.1 69.7)">20</text>
<text x="535.7" y="69.2" transform="rotate(-90 535.7 69.2)">8</text>
<text x="521" y="77.4">13</text>
<text x="521" y="74.8">14</text>
<text x="521" y="72.3">15</text>
<text x="544.3" y="72.3">6</text>
<text x="544.3" y="74.8">7</text>
<text x="521" y="79.9">12</text>
<text x="544.3" y="79.9">2</text>
<text x="521" y="87.5">10</text>
<text x="521" y="85">11</text>
<text x="544.3" y="87.5">4</text>
<text x="521" y="92.6">16</text>
<text x="521" y="90.1">17</text>
<text x="543.9" y="92.6">18</text>
<text x="544.3" y="95.2">5</text>
<text x="530.6" y="99.7" transform="rotate(-90 530.6 99.7)">3</text>
<text x="533.1" y="100.2" transform="rotate(-90 533.1 100.2)">19</text>
<text x="535.7" y="99.7" transform="rotate(-90 535.7 99.7)">9</text>
<text x="472.2" y="134" transform="rotate(-90 472.2 134)">7</text>
<text x="462.6" y="142.2">10</text>
<text x="480.8" y="142.2">5</text>
<text x="462.6" y="147.2">11</text>
<text x="480.8" y="147.2">4</text>
<text x="462.6" y="152.3">12</text>
<text x="480.8" y="152.3">3</text>
<text x="462.6" y="157.4">13</text>
<text x="480.8" y="157.4">2</text>
<text x="469.6" y="167.5" transform="rotate(-90 469.6 167.5)">14</text>
<text x="474.7" y="167" transform="rotate(-90 474.7 167)">1</text>
<text x="480.8" y="162.5">8</text>
<text x="19.2" y="224.7">3</text>
<text x="25.6" y="224.7">1</text>
<text x="40.8" y="224.7">3</text>
<text x="47.1" y="224.7">1</text>
<text x="62.4" y="224.7">3</text>
<text x="68.7" y="224.7">1</text>
<text x="84" y="224.7">3</text>
<text x="90.3" y="224.7">1</text>
<text x="127.2" y="224.7">3</text>
<text x="133.5" y="224.7">1</text>
<text x="255.6" y="227.2">13</text>
<text x="271.5" y="222.9" transform="rotate(-90 271.5 222.9)">9</text>
<text x="286.5" y="227.2">1</text>
<text x="333" y="227.2">13</text>
<text x="349" y="222.9" transform="rotate(-90 349 222.9)">9</text>
<text x="364" y="227.2">1</text>
<text x="469.6" y="222.9" transform="rotate(-90 469.6 222.9)">8</text>
<text x="474.7" y="222.9" transform="rotate(-90 474.7 222.9)">4</text>
<text x="477.3" y="222.9" transform="rotate(-90 477.3 222.9)">5</text>
<text x="22.6" y="228.6" transform="rotate(-90 22.6 228.6)">2</text>
<text x="44.2" y="228.6" transform="rotate(-90 44.2 228.6)">2</text>
<text x="65.8" y="228.6" transform="rotate(-90 65.8 228.6)">2</text>
<text x="87.4" y="228.6" transform="rotate(-90 87.4 228.6)">2</text>
<text x="130.6" y="228.6" transform="rotate(-90 130.6 228.6)">2</text>
<text x="255.6" y="229.8">12</text>
<text x="286.5" y="229.8">2</text>
<text x="286.5" y="232.3">3</text>
<text x="333" y="229.8">12</text>
<text x="364" y="229.8">2</text>
<text x="364" y="232.3">3</text>
<text x="460" y="231.1">15</text>
<text x="460" y="233.6">16</text>
<text x="483.4" y="231.1">3</text>
<text x="286.5" y="234.9">4</text>
<text x="286.5" y="237.4">5</text>
<text x="286.5" y="239.9">6</text>
<text x="364" y="234.9">4</text>
<text x="364" y="237.4">5</text>
<text x="364" y="239.9">6</text>
<text x="460" y="236.1">17</text>
<text x="460" y="238.7">18</text>
<text x="483.4" y="236.1">2</text>
<text x="148.1" y="245.5">1</text>
<text x="155.7" y="245.5">2</text>
<text x="255.6" y="242.5">19</text>
<text x="255.6" y="245">20</text>
<text x="286.5" y="242.5">7</text>
<text x="286.5" y="245">8</text>
<text x="333" y="242.5">19</text>
<text x="333" y="245">20</text>
<text x="364" y="242.5">7</text>
<text x="364" y="245">8</text>
<text x="460" y="241.2">19</text>
<text x="460" y="243.8">20</text>
<text x="482.9" y="241.2">30</text>
<text x="255.6" y="250.1">18</text>
<text x="286.1" y="250.1">21</text>
<text x="333" y="250.1">18</text>
<text x="363.5" y="250.1">21</text>
<text x="460" y="246.3">21</text>
<text x="460" y="248.8">22</text>
<text x="460" y="251.4">23</text>
<text x="482.9" y="248.8">10</text>
<text x="482.9" y="251.4">11</text>
<text x="483.4" y="246.3">9</text>
<text x="286.1" y="252.6">22</text>
<text x="286.1" y="255.2">23</text>
<text x="286.1" y="257.7">24</text>
<text x="363.5" y="252.6">22</text>
<text x="363.5" y="255.2">23</text>
<text x="363.5" y="257.7">24</text>
<text x="460" y="253.9">24</text>
<text x="460" y="256.5">25</text>
<text x="482.9" y="253.9">12</text>
<text x="482.9" y="256.5">13</text>
<text x="255.6" y="262.8">17</text>
<text x="286.1" y="260.3">25</text>
<text x="286.1" y="262.8">26</text>
<text x="333" y="262.8">17</text>
<text x="363.5" y="260.3">25</text>
<text x="363.5" y="262.8">26</text>
<text x="460" y="259">26</text>
<text x="460" y="261.5">27</text>
<text x="482.9" y="259">14</text>
<text x="255.6" y="267.9">15</text>
<text x="255.6" y="265.3">16</text>
<text x="286.1" y="265.3">27</text>
<text x="286.1" y="267.9">28</text>
<text x="333" y="267.9">15</text>
<text x="333" y="265.3">16</text>
<text x="363.5" y="265.3">27</text>
<text x="363.5" y="267.9">28</text>
<text x="460" y="264.1">28</text>
<text x="482.9" y="264.1">31</text>
<text x="482.9" y="266.6">32</text>
<text x="271.5" y="274.2" transform="rotate(-90 271.5 274.2)">10</text>
<text x="349" y="274.2" transform="rotate(-90 349 274.2)">10</text>
<text x="469.6" y="274.2" transform="rotate(-90 469.6 274.2)">29</text>
<text x="472.2" y="273.7" transform="rotate(-90 472.2 273.7)">6</text>
<text x="474.7" y="273.7" transform="rotate(-90 474.7 273.7)">7</text>
<text x="49.3" y="290.8" transform="rotate(-90 49.3 290.8)">1</text>
<text x="52.2" y="293.3">2</text>
<text x="49.3" y="297.2" transform="rotate(-90 49.3 297.2)">3</text>
<text x="31.9" y="307.3">3</text>
<text x="35.3" y="311.2" transform="rotate(-90 35.3 311.2)">2</text>
<text x="38.3" y="307.3">1</text>
<text x="84.8" y="326.4" transform="rotate(-90 84.8 326.4)">1</text>
<text x="87.8" y="328.8">2</text>
<text x="84.8" y="332.8" transform="rotate(-90 84.8 332.8)">3</text>
<text x="67.5" y="342.8">3</text>
<text x="70.9" y="346.7" transform="rotate(-90 70.9 346.7)">2</text>
<text x="73.8" y="342.8">1</text>
</g>
</svg>
